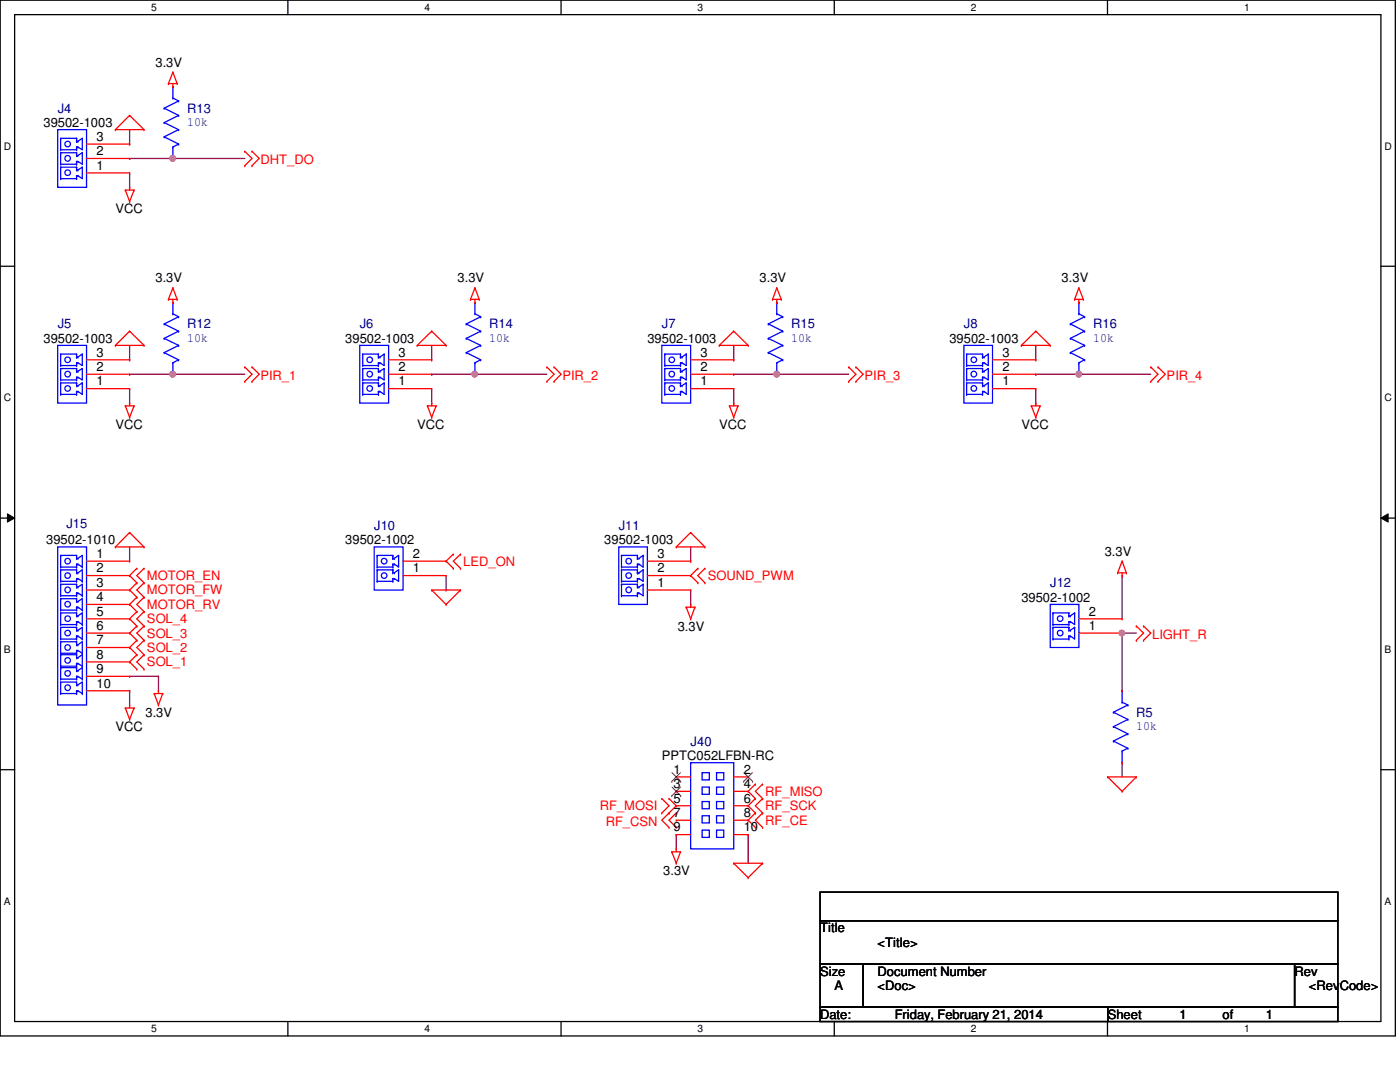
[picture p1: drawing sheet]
<svg xmlns="http://www.w3.org/2000/svg" width="279mm" height="216mm" viewBox="0 0 279 216" stroke-linecap="round" stroke-linejoin="round" font-family="sans-serif">
<path d="M0 0h278.5v206.7h-278.5zM2.9 2.9h272.7v200.9h-272.7z" fill="none" stroke="#000" stroke-width=".25"/>
<g fill="#fff">
<path d="M30.2 .3h1.1v2.3h-1.1z"/>
<path d="M30.2 204.1h1.1v2.3h-1.1z"/>
</g>
<path d="M57.4 0v2.9M57.4 203.8v2.9" fill="none" stroke="#000" stroke-width=".25"/>
<g fill="#fff">
<path d="M84.7 .3h1.1v2.3h-1.1z"/>
<path d="M84.7 204.1h1.1v2.3h-1.1z"/>
</g>
<path d="M112 0v2.9M112 203.8v2.9" fill="none" stroke="#000" stroke-width=".25"/>
<g fill="#fff">
<path d="M139.2 .3h1.1v2.3h-1.1z"/>
<path d="M139.2 204.1h1.1v2.3h-1.1z"/>
</g>
<path d="M166.5 0v2.9M166.5 203.8v2.9" fill="none" stroke="#000" stroke-width=".25"/>
<g fill="#fff">
<path d="M193.8 .3h1.1v2.3h-1.1z"/>
<path d="M193.8 204.1h1.1v2.3h-1.1z"/>
</g>
<path d="M221 0v2.9M221 203.8v2.9" fill="none" stroke="#000" stroke-width=".25"/>
<g fill="#fff">
<path d="M248.3 .3h1.1v2.3h-1.1z"/>
<path d="M248.3 204.1h1.1v2.3h-1.1z"/>
<path d="M.8 28h1.4v2.3h-1.4z"/>
<path d="M276.3 28h1.4v2.3h-1.4z"/>
<path d="M.8 78.2h1.4v2.3h-1.4z"/>
<path d="M276.3 78.2h1.4v2.3h-1.4z"/>
</g>
<path d="M0 53.1h2.9M275.6 53.1h2.9" fill="none" stroke="#000" stroke-width=".25"/>
<g fill="#fff">
<path d="M.8 128.5h1.3v2.2h-1.3z"/>
<path d="M276.3 128.5h1.3v2.2h-1.3z"/>
</g>
<path d="M0 103.4h2.9M275.6 103.4h2.9" fill="none" stroke="#000" stroke-width=".25"/>
<path d="M1.5 102.5l1.4 .9-1.4 .8zM275.6 103.4l1.4-.9v1.7z" fill="#000"/>
<path d="M1.5 102.5l1.4 .9-1.4 .8zM275.6 103.4l1.4-.9v1.7z" fill="none" stroke="#000" stroke-width=".2"/>
<g fill="#fff">
<path d="M.8 178.7h1.3v2.2h-1.3z"/>
<path d="M276.3 178.7h1.3v2.2h-1.3z"/>
</g>
<path d="M0 153.6h2.9M275.6 153.6h2.9" fill="none" stroke="#000" stroke-width=".25"/>
<g fill="none" stroke="#800040" stroke-width=".25">
<path d="M25.9 28.7h.1M25.9 31.6h.1M25.9 37.4h.1M25.9 25.9v2.8M25.9 34.5v2.9M25.9 31.6h8.6M25.9 71.8h.1M25.9 74.7h.1M25.9 68.9v2.9M25.9 77.6v2.8M25.9 74.7h23M34.5 74.7h.1"/>
<path d="M25.9 80.4h.1"/>
</g>
<circle cx="34.4" cy="74.6" r=".56" fill="#f0f"/>
<circle cx="34.4" cy="74.6" r=".56" fill="none" stroke="#f0f" stroke-width=".25"/>
<path d="M34.5 31.6h.1M34.5 31.6h14.4" fill="none" stroke="#800040" stroke-width=".25"/>
<circle cx="34.4" cy="31.6" r=".56" fill="#f0f"/>
<circle cx="34.4" cy="31.6" r=".56" fill="none" stroke="#f0f" stroke-width=".25"/>
<path d="M86.1 71.8h.1M86.1 74.7h.1M86.1 68.9v2.9M86.1 77.6v2.8M86.1 74.7h23M94.8 74.7h.1M86.1 80.4h.1" fill="none" stroke="#800040" stroke-width=".25"/>
<circle cx="94.7" cy="74.6" r=".56" fill="#f0f"/>
<circle cx="94.7" cy="74.6" r=".56" fill="none" stroke="#f0f" stroke-width=".25"/>
<path d="M146.4 71.8h.1M146.4 74.7h.1M146.4 68.9v2.9M146.4 77.6v2.8M146.4 74.7h23M155 74.7h.1M146.4 80.4h.1" fill="none" stroke="#800040" stroke-width=".25"/>
<circle cx="155" cy="74.6" r=".56" fill="#f0f"/>
<circle cx="155" cy="74.6" r=".56" fill="none" stroke="#f0f" stroke-width=".25"/>
<path d="M206.7 71.8h.1M206.7 74.7h.1M206.7 68.9v2.9M206.7 77.6v2.8M206.7 74.7h8.6M206.7 80.4h.1" fill="none" stroke="#800040" stroke-width=".25"/>
<circle cx="215.3" cy="74.6" r=".56" fill="#f0f"/>
<circle cx="215.3" cy="74.6" r=".56" fill="none" stroke="#f0f" stroke-width=".25"/>
<g fill="none" stroke="#800040" stroke-width=".25">
<path d="M215.3 74.7h.1M215.3 74.7h14.4M89 117.7h.1M89 114.9v2.8M137.8 112h.1M137.8 109.1v2.9M137.8 117.7v2.9M223.9 114.9h.1M223.9 114.9v8.6M137.8 120.6h.1M223.9 137.8h.1M223.9 126.3v11.5"/>
<path d="M135 166.5h.1M135 166.5v2.9M149.3 166.5h.1M149.3 166.5v5.8"/>
</g>
<circle cx="223.9" cy="126.3" r=".56" fill="#f0f"/>
<circle cx="223.9" cy="126.3" r=".56" fill="none" stroke="#f0f" stroke-width=".25"/>
<path d="M25.9 109.1h.1M25.9 109.1v2.9M25.9 137.8h.1M25.9 137.8v2.9M25.9 135h5.7M31.6 135h.1M31.6 135v2.8M223.9 126.3h.1M223.9 126.3h2.9M223.9 152.2h.1M223.9 152.2v2.8" fill="none" stroke="#800040" stroke-width=".25"/>
<g fill="none" stroke="#f00" stroke-width=".25">
<path d="M33.6 16.7h.1M33.6 16.7h1.7M34.5 17.3h.1M34.5 14.4h.1M34.5 16.7v.6M34.5 14.4l.8 2.3M34.5 14.4l-.9 2.3M35.3 16.7h.1M17.3 34.5h8.6M17.3 31.6h8.6M17.3 28.7h8.6M23 25.9h.1"/>
<path d="M23 25.9h5.7M25 37.9h.1M25 37.9h1.8M25 37.9l.9 2.3M25.9 23h.1M25.9 37.4h.1M25.9 34.5h.1M25.9 31.6h.1M25.9 28.7h.1M25.9 23l-2.9 2.9M25.9 23l2.8 2.9M25.9 37.4v.5"/>
<path d="M26.8 37.9h.1M26.8 37.9l-.9 2.3M28.7 25.9h.1M34.5 31.6h.1M48.9 30.2h.1M48.9 33.1h.1M48.9 30.2l1.4 1.4-1.4 1.5M50.3 30.2h.1M50.3 33.1h.1M50.3 30.2l1.4 1.4-1.4 1.5M25.9 40.2h.1M33.6 59.7h.1"/>
<path d="M33.6 59.7h1.7M34.5 57.4h.1M34.5 59.7v.6M34.5 57.4l.8 2.3M34.5 57.4l-.9 2.3M35.3 59.7h.1M93.9 59.7h.1M93.9 59.7h1.7M94.8 57.4h.1M94.8 59.7v.6M94.8 57.4l.8 2.3M94.8 57.4l-.9 2.3"/>
<path d="M95.6 59.7h.1M154.2 59.7h.1M154.2 59.7h1.7M155 57.4h.1M155 59.7v.6M155 57.4l.9 2.3M155 57.4l-.8 2.3M155.9 59.7h.1M214.5 59.7h.1M214.5 59.7h1.7M215.3 57.4h.1M215.3 59.7v.6"/>
<path d="M215.3 57.4l.9 2.3M215.3 57.4l-.8 2.3M216.2 59.7h.1M17.3 77.6h8.6M17.3 74.7h8.6M17.3 71.8h8.6M23 68.9h.1M23 68.9h5.7M25.9 66.1h.1M25.9 77.6h.1M25.9 74.7h.1M25.9 71.8h.1"/>
<path d="M25.9 66.1l-2.9 2.8M25.9 66.1l2.8 2.8M28.7 68.9h.1M34.5 60.3h.1M34.5 74.7h.1M48.9 73.2h.1M48.9 76.1h.1M48.9 73.2l1.4 1.5-1.4 1.4M50.3 73.2h.1M50.3 76.1h.1M50.3 73.2l1.4 1.5-1.4 1.4M77.6 77.6h8.5"/>
<path d="M77.6 74.7h8.5M77.6 71.8h8.5M83.3 68.9h.1M83.3 68.9h5.7M86.1 66.1h.1M86.1 77.6h.1M86.1 74.7h.1M86.1 71.8h.1M86.1 66.1l-2.8 2.8M86.1 66.1l2.9 2.8M89 68.9h.1M94.8 60.3h.1"/>
<path d="M94.8 74.7h.1M109.1 73.2h.1M109.1 76.1h.1M109.1 73.2l1.5 1.5-1.5 1.4M110.6 73.2h.1M110.6 76.1h.1M110.6 73.2l1.4 1.5-1.4 1.4M137.8 77.6h8.6M137.8 74.7h8.6M137.8 71.8h8.6M143.6 68.9h.1M143.6 68.9h5.7"/>
<path d="M146.4 66.1h.1M146.4 77.6h.1M146.4 74.7h.1M146.4 71.8h.1M146.4 66.1l-2.8 2.8M146.4 66.1l2.9 2.8M149.3 68.9h.1M155 60.3h.1M155 74.7h.1M169.4 73.2h.1M169.4 76.1h.1M169.4 73.2l1.4 1.5-1.4 1.4"/>
<path d="M170.8 73.2h.1M170.8 76.1h.1M170.8 73.2l1.5 1.5-1.5 1.4M198.1 77.6h8.6M198.1 74.7h8.6M198.1 71.8h8.6M203.8 68.9h.1M203.8 68.9h5.8M206.7 66.1h.1M206.7 77.6h.1M206.7 74.7h.1M206.7 71.8h.1"/>
<path d="M206.7 66.1l-2.9 2.8M206.7 66.1l2.9 2.8M209.6 68.9h.1M215.3 60.3h.1M215.3 74.7h.1M229.7 73.2h.1M229.7 76.1h.1M229.7 73.2l1.4 1.5-1.4 1.4M231.1 73.2h.1M231.1 76.1h.1M231.1 73.2l1.4 1.5-1.4 1.4M25 81h.1"/>
<path d="M25 81h1.8M25 81l.9 2.3M25.9 80.4h.1M25.9 83.3h.1M25.9 80.4v.6M26.8 81h.1M26.8 81l-.9 2.3M85.3 81h.1M85.3 81h1.7M85.3 81l.8 2.3M86.1 80.4h.1M86.1 83.3h.1"/>
<path d="M86.1 80.4v.6M87 81h.1M87 81l-.9 2.3M145.6 81h.1M145.6 81h1.7M145.6 81l.8 2.3M146.4 80.4h.1M146.4 83.3h.1M146.4 80.4v.6M147.3 81h.1M147.3 81l-.9 2.3M205.8 81h.1"/>
<path d="M205.8 81h1.8M205.8 81l.9 2.3M206.7 80.4h.1M206.7 83.3h.1M206.7 80.4v.6M207.6 81h.1M207.6 81l-.9 2.3M17.3 117.7h8.6M17.3 114.9h8.6M17.3 112h8.6M23 109.1h.1M23 109.1h5.7"/>
<path d="M25.9 106.3h.1M25.9 112h.1M25.9 114.9h.1M25.9 117.7h.1M25.9 106.3l-2.9 2.8M25.9 106.3l2.8 2.8M25.9 114.9l1.4 1.4M25.9 117.7l1.4 1.5M27.3 113.4h.1M27.3 116.3h.1M27.3 119.2h.1M27.3 113.4l-1.4 1.5"/>
<path d="M27.3 116.3l-1.4 1.4M27.3 119.2l-1.4 1.4M28.7 109.1h.1M28.7 116.3h.1M28.7 113.4h.1M28.7 119.2h.1M28.7 113.4l-1.4 1.5 1.4 1.4M28.7 116.3l-1.4 1.4 1.4 1.5M28.7 119.2l-1.4 1.4 1.4 1.4M80.4 114.9h8.6M80.4 112h8.6M86.1 117.7h.1"/>
<path d="M86.1 117.7h5.8M86.1 117.7l2.9 2.9M89 114.9h.1M89 112h.1M89 112l1.5 1.4M90.5 110.6h.1M90.5 113.4h.1M90.5 110.6l-1.5 1.4M91.9 117.7h.1M91.9 113.4h.1M91.9 110.6h.1M91.9 117.7l-2.9 2.9"/>
<path d="M91.9 110.6l-1.4 1.4 1.4 1.4M129.2 117.7h8.6M129.2 114.9h8.6M129.2 112h8.6M135 109.1h.1M135 109.1h5.7M137.8 106.3h.1M137.8 117.7h.1M137.8 114.9h.1M137.8 112h.1M137.8 106.3l-2.8 2.8M137.8 106.3l2.9 2.8"/>
<path d="M137.8 114.9l1.5 1.4M139.3 113.4h.1M139.3 116.3h.1M139.3 113.4l-1.5 1.5M140.7 109.1h.1M140.7 116.3h.1M140.7 113.4h.1M140.7 113.4l-1.4 1.5 1.4 1.4M223.1 114.3h.1M223.1 114.3h1.7M223.9 114.9h.1M223.9 112h.1"/>
<path d="M223.9 114.3v.6M223.9 112l.9 2.3M223.9 112l-.8 2.3M224.8 114.3h.1M17.3 126.3h8.6M17.3 123.5h8.6M17.3 120.6h8.6M17.3 129.2h8.6M17.3 132.1h8.6M17.3 135h8.6M17.3 137.8h8.6M25.9 120.6h.1"/>
<path d="M25.9 123.5h.1M25.9 126.3h.1M25.9 129.2h.1M25.9 132.1h.1M25.9 135h.1M25.9 137.8h.1M25.9 123.5l1.4 1.4M25.9 126.3l1.4 1.5M25.9 129.2l1.4 1.4M25.9 132.1l1.4 1.4M25.9 120.6l1.4 1.4M27.3 122h.1"/>
<path d="M27.3 124.9h.1M27.3 127.8h.1M27.3 130.6h.1M27.3 133.5h.1M27.3 122l-1.4 1.5M27.3 124.9l-1.4 1.4M27.3 127.8l-1.4 1.4M27.3 130.6l-1.4 1.5M28.7 124.9h.1M28.7 122h.1M28.7 127.8h.1M28.7 130.6h.1"/>
<path d="M28.7 133.5h.1M28.7 122l-1.4 1.5 1.4 1.4M28.7 124.9l-1.4 1.4 1.4 1.5M28.7 127.8l-1.4 1.4 1.4 1.4M28.7 130.6l-1.4 1.5 1.4 1.4M30.8 138.4h.1M30.8 138.4h1.7M30.8 138.4l.8 2.3M31.6 137.8h.1M31.6 137.8v.6M32.5 138.4h.1M32.5 138.4l-.9 2.3"/>
<path d="M89 120.6h.1M136.9 121.2h.1M136.9 121.2h1.8M136.9 121.2l.9 2.3M137.8 120.6h.1M137.8 123.5h.1M137.8 120.6v.6M138.7 121.2h.1M138.7 121.2l-.9 2.3M215.3 126.3h8.6M215.3 123.5h8.6M223.9 137.8h.1"/>
<path d="M223.9 126.3h.1M223.9 123.5h.1M226.8 124.9h.1M226.8 127.8h.1M226.8 124.9l1.4 1.4-1.4 1.5M228.2 124.9h.1M228.2 127.8h.1M228.2 124.9l1.5 1.4-1.5 1.5M25 141.3h.1M25 141.3h1.8M25 141.3l.9 2.3M25.9 140.7h.1"/>
<path d="M25.9 143.6h.1M25.9 140.7v.6M26.8 141.3h.1M26.8 141.3l-.9 2.3M31.6 140.7h.1M132.1 159.3h.1M132.1 159.3l1.4 1.5-1.4 1.4M133.5 159.3h.1M133.5 159.3l1.5 1.5M135 155h.1M135 157.9h.1M135 155h2.8"/>
<path d="M135 157.9h2.8M146.4 155h2.9M146.4 157.9h2.9M149.3 155h.1M149.3 157.9h.1M149.3 157.9l1.4 1.4M150.7 156.5h.1M150.7 159.3h.1M150.7 156.5l-1.4 1.4M150.7 159.3l-1.4 1.5M152.2 159.3h.1M152.2 156.5h.1"/>
<path d="M152.2 156.5l-1.5 1.4 1.5 1.4M152.2 159.3l-1.5 1.5 1.5 1.4M221.1 155h.1M221.1 155h5.7M221.1 155l2.8 2.9M223.9 157.9h.1M223.9 152.2h.1M226.8 155h.1M226.8 155l-2.9 2.9M132.1 162.2h.1M133.5 162.2h.1M133.5 165.1h.1"/>
<path d="M134.1 170h.1M134.1 170h1.7M134.1 170l.9 2.3M135 169.4h.1M135 172.3h.1M135 162.2h.1M135 165.1h.1M135 160.8h.1M135 163.7h.1M135 166.5h.1M135 169.4v.6M135 160.8l-2.9 2.9 1.4 1.4"/>
<path d="M135 162.2l-1.5 1.5 1.5 1.4M135 160.8h2.8M135 163.7h2.8M135 166.5h2.8M135.8 170h.1M135.8 170l-.8 2.3M146.4 172.3h.1M146.4 172.3h5.8M146.4 172.3l2.9 2.8M146.4 160.8h2.9M146.4 163.7h2.9M146.4 166.5h2.9"/>
<path d="M149.3 175.1h.1M149.3 160.8h.1M149.3 163.7h.1M149.3 166.5h.1M149.3 160.8l1.4 1.4M149.3 163.7l1.4 1.4M150.7 162.2h.1M150.7 165.1h.1M150.7 162.2l-1.4 1.5M152.2 172.3h.1M152.2 162.2h.1M152.2 165.1h.1"/>
<path d="M152.2 172.3l-2.9 2.8M152.2 162.2l-1.5 1.5 1.5 1.4"/>
</g>
<path d="M163.7 178h103.3v5.7h-103.3zM163.7 183.7h103.3v8.7h-103.3zM163.7 192.4h8.6v8.6h-8.6zM172.3 192.4h86.1v8.6h-86.1zM258.4 192.4h8.6v8.6h-8.6zM163.7 201h57.4v2.8h-57.4zM221.1 201h45.9v2.8h-45.9z" fill="none" stroke="#000" stroke-width=".25"/>
<g fill="none" stroke="#00f" stroke-width=".25">
<path d="M34.5 19.6h.1M34.5 17.3h.1M34.5 19.6l1.1 .6M34.5 17.3v2.3M11.5 25.9h5.8v11.5h-5.8zM12.1 35.6h.1M12.1 33.4h.1M12.1 32.8h.1M12.1 30.5h.1M12.1 29.9h.1M12.1 27.6h.1M12.1 27.6v2.3"/>
<path d="M12.1 30.5v2.3M12.1 33.4v2.2M12.1 35.6h3.2M12.1 33.4h3.2M12.1 30.5h3.2M12.1 32.8h3.2M12.1 27.6h3.2M12.1 29.9h3.2M15.3 33.4h.1M15.3 35.1h.1M15.3 35.6h.1M15.3 33.9h.1"/>
<path d="M15.3 30.5h.1M15.3 31h.1M15.3 32.2h.1M15.3 27.6h.1M15.3 28.2h.1M15.3 29.3h.1M15.3 29.9h.1M15.3 32.8h.1M15.3 27.6v.6M15.3 29.3v.6M15.3 30.5v.5M15.3 32.2v.6"/>
<path d="M15.3 33.4v.5M15.3 35.1v.5M15.3 35.1h.2M15.3 33.9h.2M15.3 31h.2M15.3 32.2h.2M15.3 28.2h.2M15.3 29.3h.2M15.5 33.9h.1M15.5 35.1h.1M15.5 31h.1M15.5 32.2h.1"/>
<path d="M15.5 28.2h.1M15.5 29.3h.1M16.4 33.4h.1M16.4 30.5h.1M16.4 27.6h.1M16.4 27.6v2.3l-.9-.6M16.4 30.5v2.3l-.9-.6M16.4 33.4v2.2l-.9-.5M16.4 33.4l-.9 .5M16.4 30.5l-.9 .5M16.4 27.6l-.9 .6M32.8 27.3h.1"/>
<path d="M32.8 21.6h.1M32.8 24.5h.1M32.8 27.3l2.8 1.4M32.8 21.6l2.8 1.4M32.8 24.5l2.8 1.4M34.5 29.3h.1M34.5 29.3v2.3M35.6 25.9h.1M35.6 28.7h.1M35.6 20.2h.1M35.6 23h.1M35.6 25.9l-2.8 1.4"/>
<path d="M35.6 28.7l-1.1 .6M35.6 20.2l-2.8 1.4M35.6 23l-2.8 1.5M11.5 68.9h5.8v11.5h-5.8zM12.1 78.7h.1M12.1 76.4h.1M12.1 75.8h.1M12.1 73.5h.1M12.1 72.9h.1M12.1 70.7h.1M12.1 78.7h3.2M12.1 70.7v2.2"/>
<path d="M12.1 73.5v2.3M12.1 76.4v2.3M12.1 76.4h3.2M12.1 73.5h3.2M12.1 75.8h3.2M12.1 70.7h3.2M12.1 72.9h3.2M15.3 76.4h.1M15.3 78.1h.1M15.3 78.7h.1M15.3 77h.1M15.3 73.5h.1"/>
<path d="M15.3 74.1h.1M15.3 75.3h.1M15.3 70.7h.1M15.3 71.2h.1M15.3 72.4h.1M15.3 72.9h.1M15.3 75.8h.1M15.3 78.1h.2M15.3 70.7v.5M15.3 72.4v.5M15.3 73.5v.6M15.3 75.3v.5"/>
<path d="M15.3 76.4v.6M15.3 78.1v.6M15.3 77h.2M15.3 74.1h.2M15.3 75.3h.2M15.3 71.2h.2M15.3 72.4h.2M15.5 77h.1M15.5 78.1h.1M15.5 74.1h.1M15.5 75.3h.1M15.5 71.2h.1"/>
<path d="M15.5 72.4h.1M16.4 76.4h.1M16.4 73.5h.1M16.4 70.7h.1M16.4 76.4l-.9 .6M16.4 70.7v2.2l-.9-.5M16.4 73.5v2.3l-.9-.5M16.4 76.4v2.3l-.9-.6M16.4 73.5l-.9 .6M16.4 70.7l-.9 .5M32.8 70.4h.1M32.8 64.6h.1"/>
<path d="M32.8 67.5h.1M32.8 70.4l2.8 1.4M32.8 64.6l2.8 1.5M32.8 67.5l2.8 1.4M34.5 62.6h.1M34.5 72.4h.1M34.5 60.3h.1M34.5 60.3v2.3M34.5 72.4v2.3M34.5 62.6l1.1 .6M35.6 68.9h.1M35.6 71.8h.1"/>
<path d="M35.6 63.2h.1M35.6 66.1h.1M35.6 68.9l-2.8 1.5M35.6 71.8l-1.1 .6M35.6 63.2l-2.8 1.4M35.6 66.1l-2.8 1.4M71.8 68.9h5.8v11.5h-5.8zM72.4 78.7h.1M72.4 76.4h.1M72.4 75.8h.1M72.4 73.5h.1M72.4 72.9h.1"/>
<path d="M72.4 70.7h.1M72.4 78.7h3.1M72.4 76.4h3.1M72.4 73.5h3.1M72.4 75.8h3.1M72.4 70.7h3.1M72.4 72.9h3.1M72.4 70.7v2.2M72.4 73.5v2.3M72.4 76.4v2.3M75.5 76.4h.1M75.5 78.1h.1"/>
<path d="M75.5 78.7h.1M75.5 77h.1M75.5 73.5h.1M75.5 74.1h.1M75.5 75.3h.1M75.5 70.7h.1M75.5 71.2h.1M75.5 72.4h.1M75.5 72.9h.1M75.5 75.8h.1M75.5 78.1h.3M75.5 77h.3"/>
<path d="M75.5 74.1h.3M75.5 75.3h.3M75.5 71.2h.3M75.5 72.4h.3M75.5 70.7v.5M75.5 72.4v.5M75.5 73.5v.6M75.5 75.3v.5M75.5 76.4v.6M75.5 78.1v.6M75.8 77h.1M75.8 78.1h.1"/>
<path d="M75.8 74.1h.1M75.8 75.3h.1M75.8 71.2h.1M75.8 72.4h.1M76.7 76.4h.1M76.7 73.5h.1M76.7 70.7h.1M76.7 76.4l-.9 .6M76.7 70.7v2.2l-.9-.5M76.7 73.5v2.3l-.9-.5M76.7 76.4v2.3l-.9-.6M76.7 73.5l-.9 .6"/>
<path d="M76.7 70.7l-.9 .5M93 70.4h.1M93 64.6h.1M93 67.5h.1M93 70.4l2.9 1.4M93 64.6l2.9 1.5M93 67.5l2.9 1.4M94.8 62.6h.1M94.8 72.4h.1M94.8 60.3h.1M94.8 62.6l1.1 .6M94.8 60.3v2.3"/>
<path d="M94.8 72.4v2.3M95.9 68.9h.1M95.9 71.8h.1M95.9 63.2h.1M95.9 66.1h.1M95.9 68.9l-2.9 1.5M95.9 71.8l-1.1 .6M95.9 63.2l-2.9 1.4M95.9 66.1l-2.9 1.4M132.1 68.9h5.7v11.5h-5.7zM132.7 78.7h.1M132.7 76.4h.1"/>
<path d="M132.7 75.8h.1M132.7 73.5h.1M132.7 72.9h.1M132.7 70.7h.1M132.7 78.7h3.1M132.7 76.4h3.1M132.7 73.5h3.1M132.7 75.8h3.1M132.7 70.7h3.1M132.7 72.9h3.1M132.7 70.7v2.2M132.7 73.5v2.3"/>
<path d="M132.7 76.4v2.3M135.8 76.4h.1M135.8 78.1h.1M135.8 78.7h.1M135.8 77h.1M135.8 73.5h.1M135.8 74.1h.1M135.8 75.3h.1M135.8 70.7h.1M135.8 71.2h.1M135.8 72.4h.1M135.8 72.9h.1"/>
<path d="M135.8 75.8h.1M135.8 78.1h.3M135.8 77h.3M135.8 74.1h.3M135.8 75.3h.3M135.8 71.2h.3M135.8 72.4h.3M135.8 70.7v.5M135.8 72.4v.5M135.8 73.5v.6M135.8 75.3v.5M135.8 76.4v.6"/>
<path d="M135.8 78.1v.6M136.1 77h.1M136.1 78.1h.1M136.1 74.1h.1M136.1 75.3h.1M136.1 71.2h.1M136.1 72.4h.1M136.9 76.4h.1M136.9 73.5h.1M136.9 70.7h.1M136.9 76.4l-.8 .6M136.9 70.7v2.2l-.8-.5"/>
<path d="M136.9 73.5v2.3l-.8-.5M136.9 76.4v2.3l-.8-.6M136.9 73.5l-.8 .6M136.9 70.7l-.8 .5M153.3 70.4h.1M153.3 64.6h.1M153.3 67.5h.1M153.3 70.4l2.9 1.4M153.3 64.6l2.9 1.5M153.3 67.5l2.9 1.4M155 62.6h.1M155 72.4h.1"/>
<path d="M155 60.3h.1M155 62.6l1.2 .6M155 60.3v2.3M155 72.4v2.3M156.2 68.9h.1M156.2 71.8h.1M156.2 63.2h.1M156.2 66.1h.1M156.2 68.9l-2.9 1.5M156.2 71.8l-1.2 .6M156.2 63.2l-2.9 1.4M156.2 66.1l-2.9 1.4"/>
<path d="M192.4 68.9h5.7v11.5h-5.7zM192.9 78.7h.1M192.9 76.4h.1M192.9 75.8h.1M192.9 73.5h.1M192.9 72.9h.1M192.9 70.7h.1M192.9 78.7h3.2M192.9 76.4h3.2M192.9 73.5h3.2M192.9 75.8h3.2M192.9 70.7h3.2"/>
<path d="M192.9 72.9h3.2M192.9 70.7v2.2M192.9 73.5v2.3M192.9 76.4v2.3M196.1 76.4h.1M196.1 78.1h.1M196.1 78.7h.1M196.1 77h.1M196.1 73.5h.1M196.1 74.1h.1M196.1 75.3h.1M196.1 70.7h.1"/>
<path d="M196.1 71.2h.1M196.1 72.4h.1M196.1 72.9h.1M196.1 75.8h.1M196.1 78.1h.3M196.1 77h.3M196.1 74.1h.3M196.1 75.3h.3M196.1 71.2h.3M196.1 72.4h.3M196.1 70.7v.5M196.1 72.4v.5"/>
<path d="M196.1 73.5v.6M196.1 75.3v.5M196.1 76.4v.6M196.1 78.1v.6M196.4 77h.1M196.4 78.1h.1M196.4 74.1h.1M196.4 75.3h.1M196.4 71.2h.1M196.4 72.4h.1M197.2 76.4h.1M197.2 73.5h.1"/>
<path d="M197.2 70.7h.1M197.2 76.4l-.8 .6M197.2 70.7v2.2l-.8-.5M197.2 73.5v2.3l-.8-.5M197.2 76.4v2.3l-.8-.6M197.2 73.5l-.8 .6M197.2 70.7l-.8 .5M213.6 70.4h.1M213.6 64.6h.1M213.6 67.5h.1M213.6 70.4l2.9 1.4M213.6 64.6l2.9 1.5"/>
<path d="M213.6 67.5l2.9 1.4M215.3 62.6h.1M215.3 72.4h.1M215.3 60.3h.1M215.3 62.6l1.2 .6M215.3 60.3v2.3M215.3 72.4v2.3M216.5 68.9h.1M216.5 71.8h.1M216.5 63.2h.1M216.5 66.1h.1M216.5 68.9l-2.9 1.5"/>
<path d="M216.5 71.8l-1.2 .6M216.5 63.2l-2.9 1.4M216.5 66.1l-2.9 1.4M11.5 109.1h5.8v31.6h-5.8zM12.1 110.8h.1M12.1 113.2h.1M12.1 113.7h.1M12.1 116h.1M12.1 116.6h.1M12.1 118.9h.1M12.1 119.5h.1M12.1 110.8v2.4"/>
<path d="M12.1 113.7v2.3M12.1 116.6v2.3M12.1 119.5v2.3M12.1 116h3.2M12.1 113.7h3.2M12.1 110.8h3.2M12.1 113.2h3.2M12.1 118.9h3.2M12.1 116.6h3.2M12.1 119.5h3.2M15.3 113.2h.1M15.3 111.4h.1"/>
<path d="M15.3 110.8h.1M15.3 112.6h.1M15.3 116h.1M15.3 115.4h.1M15.3 114.3h.1M15.3 118.9h.1M15.3 118.3h.1M15.3 117.1h.1M15.3 119.5h.1M15.3 116.6h.1M15.3 113.7h.1M15.3 110.8v.6"/>
<path d="M15.3 112.6v.6M15.3 113.7v.6M15.3 115.4v.6M15.3 116.6v.5M15.3 118.3v.6M15.3 119.5v.5M15.3 115.4h.2M15.3 114.3h.2M15.3 111.4h.2M15.3 112.6h.2M15.3 118.3h.2M15.3 117.1h.2"/>
<path d="M15.5 112.6h.1M15.5 111.4h.1M15.5 115.4h.1M15.5 114.3h.1M15.5 118.3h.1M15.5 117.1h.1M15.5 111.4l.9-.6v2.4M15.5 114.3l.9-.6v2.3M15.5 117.1l.9-.5v2.3M15.5 112.6l.9 .6M15.5 115.4l.9 .6M15.5 118.3l.9 .6"/>
<path d="M16.4 113.2h.1M16.4 116h.1M16.4 118.9h.1M74.7 109.1h5.7v8.6h-5.7zM75.3 116h.1M75.3 113.7h.1M75.3 113.2h.1M75.3 110.8h.1M75.3 116h3.1M75.3 110.8v2.4M75.3 113.7v2.3M75.3 113.7h3.1"/>
<path d="M75.3 110.8h3.1M75.3 113.2h3.1M78.4 113.7h.1M78.4 115.4h.1M78.4 116h.1M78.4 114.3h.1M78.4 110.8h.1M78.4 111.4h.1M78.4 112.6h.1M78.4 113.2h.1M78.4 115.4h.3M78.4 110.8v.6"/>
<path d="M78.4 112.6v.6M78.4 113.7v.6M78.4 115.4v.6M78.4 114.3h.3M78.4 111.4h.3M78.4 112.6h.3M78.7 114.3h.1M78.7 115.4h.1M78.7 111.4h.1M78.7 112.6h.1M79.5 113.7h.1M79.5 110.8h.1"/>
<path d="M79.5 113.7l-.8 .6M79.5 110.8v2.4l-.8-.6M79.5 113.7v2.3l-.8-.6M79.5 110.8l-.8 .6M123.5 109.1h5.7v11.5h-5.7zM124 118.9h.1M124 116.6h.1M124 116h.1M124 113.7h.1M124 113.2h.1M124 110.8h.1M124 116h3.2"/>
<path d="M124 113.7h3.2M124 110.8h3.2M124 113.2h3.2M124 118.9h3.2M124 110.8v2.4M124 113.7v2.3M124 116.6v2.3M124 116.6h3.2M127.2 116.6h.1M127.2 118.3h.1M127.2 118.9h.1M127.2 117.1h.1"/>
<path d="M127.2 113.7h.1M127.2 114.3h.1M127.2 115.4h.1M127.2 110.8h.1M127.2 111.4h.1M127.2 112.6h.1M127.2 113.2h.1M127.2 116h.1M127.2 115.4h.3M127.2 114.3h.3M127.2 111.4h.3M127.2 112.6h.3"/>
<path d="M127.2 118.3h.3M127.2 110.8v.6M127.2 112.6v.6M127.2 113.7v.6M127.2 115.4v.6M127.2 116.6v.5M127.2 118.3v.6M127.2 117.1h.3M127.5 117.1h.1M127.5 118.3h.1M127.5 114.3h.1M127.5 115.4h.1"/>
<path d="M127.5 111.4h.1M127.5 112.6h.1M128.4 116.6h.1M128.4 113.7h.1M128.4 110.8h.1M128.4 116.6l-.9 .5M128.4 110.8v2.4l-.9-.6M128.4 113.7v2.3l-.9-.6M128.4 116.6v2.3l-.9-.6M128.4 113.7l-.9 .6M128.4 110.8l-.9 .6M12.1 121.8h.1"/>
<path d="M12.1 122.3h.1M12.1 124.6h.1M12.1 125.2h.1M12.1 127.5h.1M12.1 128.1h.1M12.1 130.3h.1M12.1 130.6h.1M12.1 132.9h.1M12.1 133.2h.1M12.1 135.5h.1M12.1 136.1h.1M12.1 138.4h.1"/>
<path d="M12.1 122.3v2.3M12.1 125.2v2.3M12.1 128.1v2.2M12.1 130.6v2.3M12.1 133.2v2.3M12.1 136.1v2.3M12.1 127.5h3.2M12.1 125.2h3.2M12.1 122.3h3.2M12.1 124.6h3.2M12.1 121.8h3.2M12.1 130.3h3.2"/>
<path d="M12.1 128.1h3.2M12.1 132.9h3.2M12.1 130.6h3.2M12.1 135.5h3.2M12.1 133.2h3.2M12.1 136.1h3.2M12.1 138.4h3.2M15.3 121.8h.1M15.3 121.2h.1M15.3 120h.1M15.3 124.6h.1M15.3 124h.1"/>
<path d="M15.3 122.9h.1M15.3 127.5h.1M15.3 126.9h.1M15.3 125.8h.1M15.3 130.3h.1M15.3 129.8h.1M15.3 128.7h.1M15.3 132.9h.1M15.3 132.4h.1M15.3 131.2h.1M15.3 130.6h.1M15.3 128.1h.1"/>
<path d="M15.3 125.2h.1M15.3 122.3h.1M15.3 135.5h.1M15.3 133.2h.1M15.3 135h.1M15.3 133.8h.1M15.3 137.8h.1M15.3 136.7h.1M15.3 138.4h.1M15.3 136.1h.1M15.3 121.2v.6M15.3 122.3v.6"/>
<path d="M15.3 124v.6M15.3 125.2v.6M15.3 126.9v.6M15.3 128.1v.6M15.3 129.8v.5M15.3 130.6v.6M15.3 132.4v.5M15.3 133.2v.6M15.3 135v.5M15.3 136.1v.6M15.3 137.8v.6M15.3 126.9h.2"/>
<path d="M15.3 125.8h.2M15.3 122.9h.2M15.3 124h.2M15.3 121.2h.2M15.3 120h.2M15.3 129.8h.2M15.3 128.7h.2M15.3 132.4h.2M15.3 131.2h.2M15.3 133.8h.2M15.3 135h.2M15.3 136.7h.2"/>
<path d="M15.3 137.8h.2M15.5 121.2h.1M15.5 120h.1M15.5 124h.1M15.5 122.9h.1M15.5 126.9h.1M15.5 125.8h.1M15.5 129.8h.1M15.5 128.7h.1M15.5 132.4h.1M15.5 131.2h.1M15.5 135h.1"/>
<path d="M15.5 133.8h.1M15.5 136.7h.1M15.5 137.8h.1M15.5 120l.9-.5v2.3M15.5 122.9l.9-.6v2.3M15.5 125.8l.9-.6v2.3M15.5 128.7l.9-.6v2.2M15.5 131.2l.9-.6v2.3M15.5 133.8l.9-.6v2.3M15.5 136.7l.9-.6v2.3M15.5 121.2l.9 .6M15.5 124l.9 .6"/>
<path d="M15.5 126.9l.9 .6M15.5 129.8l.9 .5M15.5 132.4l.9 .5M15.5 135l.9 .5M15.5 137.8l.9 .6M16.4 121.8h.1M16.4 124.6h.1M16.4 127.5h.1M16.4 130.3h.1M16.4 132.9h.1M16.4 135.5h.1M16.4 138.4h.1"/>
<path d="M209.6 120.6h5.7v8.6h-5.7zM210.1 127.5h.1M210.1 125.2h.1M210.1 124.6h.1M210.1 122.3h.1M210.1 127.5h3.2M210.1 122.3v2.3M210.1 125.2v2.3M210.1 125.2h3.2M210.1 122.3h3.2M210.1 124.6h3.2M213.3 125.2h.1"/>
<path d="M213.3 126.9h.1M213.3 127.5h.1M213.3 125.8h.1M213.3 122.3h.1M213.3 122.9h.1M213.3 124h.1M213.3 124.6h.1M213.3 126.9h.3M213.3 122.3v.6M213.3 124v.6M213.3 125.2v.6M213.3 126.9v.6"/>
<path d="M213.3 125.8h.3M213.3 122.9h.3M213.3 124h.3M213.6 125.8h.1M213.6 126.9h.1M213.6 122.9h.1M213.6 124h.1M214.5 125.2h.1M214.5 122.3h.1M214.5 125.2l-.9 .6M214.5 122.3v2.3l-.9-.6M214.5 125.2v2.3l-.9-.6"/>
<path d="M214.5 122.3l-.9 .6M223.9 137.8h.1M223.9 137.8v2.3M137.8 152.2h8.6v17.2h-8.6zM140.1 157.1h1.5v1.4h-1.5zM140.1 154.2h1.5v1.4h-1.5zM140.1 159.9h1.5v1.5h-1.5zM143 157.1h1.4v1.4h-1.4zM143 159.9h1.4v1.5h-1.4zM143 154.2h1.4v1.4h-1.4zM222.2 147.9h.1M222.2 142.1h.1"/>
<path d="M222.2 145h.1M222.2 147.9l2.9 1.4M222.2 142.1l2.9 1.5M222.2 145l2.9 1.4M223.9 140.1h.1M223.9 149.9h.1M223.9 140.1l1.2 .6M223.9 149.9v2.3M225.1 146.4h.1M225.1 149.3h.1M225.1 140.7h.1M225.1 143.6h.1"/>
<path d="M225.1 146.4l-2.9 1.5M225.1 149.3l-1.2 .6M225.1 140.7l-2.9 1.4M225.1 143.6l-2.9 1.4M140.1 165.7h1.5v1.4h-1.5zM140.1 162.8h1.5v1.4h-1.5zM143 162.8h1.4v1.4h-1.4zM143 165.7h1.4v1.4h-1.4z"/>
<circle cx="13.5" cy="31.6" r=".56"/>
<circle cx="13.5" cy="28.7" r=".56"/>
<circle cx="13.5" cy="34.5" r=".56"/>
<circle cx="13.5" cy="74.6" r=".56"/>
<circle cx="13.5" cy="71.8" r=".56"/>
<circle cx="13.5" cy="77.5" r=".56"/>
<circle cx="73.8" cy="74.6" r=".56"/>
<circle cx="73.8" cy="77.5" r=".56"/>
<circle cx="73.8" cy="71.8" r=".56"/>
<circle cx="134.1" cy="74.6" r=".56"/>
<circle cx="134.1" cy="77.5" r=".56"/>
<circle cx="134.1" cy="71.8" r=".56"/>
<circle cx="194.3" cy="74.6" r=".56"/>
<circle cx="194.3" cy="71.8" r=".56"/>
<circle cx="194.3" cy="77.5" r=".56"/>
<circle cx="13.5" cy="117.7" r=".56"/>
<circle cx="13.5" cy="112" r=".56"/>
<circle cx="13.5" cy="114.8" r=".56"/>
<circle cx="76.7" cy="114.8" r=".56"/>
<circle cx="76.7" cy="112" r=".56"/>
<circle cx="125.5" cy="117.7" r=".56"/>
<circle cx="125.5" cy="114.8" r=".56"/>
<circle cx="125.5" cy="112" r=".56"/>
<circle cx="13.5" cy="137.2" r=".56"/>
<circle cx="13.5" cy="131.8" r=".56"/>
<circle cx="13.5" cy="126.3" r=".56"/>
<circle cx="13.5" cy="134.4" r=".56"/>
<circle cx="13.5" cy="123.4" r=".56"/>
<circle cx="13.5" cy="120.6" r=".56"/>
<circle cx="13.5" cy="129.2" r=".56"/>
<circle cx="211.6" cy="126.3" r=".56"/>
<circle cx="211.6" cy="123.4" r=".56"/>
</g>
<path d="M134.1 155.9h.1M134.1 158.8h.1M134.1 154.2l1.7 1.7M134.1 157.1l1.7 1.7M135.8 154.2l-1.7 1.7M135.8 157.1l-1.7 1.7M135.8 155.9h.1M135.8 158.8h.1M148.4 155.9h.1M148.5 154.2l1.7 1.7M150.2 154.2l-1.8 1.7M150.2 155.9h.1" fill="none" stroke="#804000" stroke-width=".2"/>
<circle cx="34.4" cy="74.6" r=".56" fill="#f0f"/>
<circle cx="34.4" cy="74.6" r=".56" fill="none" stroke="#f0f" stroke-width=".25"/>
<circle cx="34.4" cy="31.6" r=".56" fill="#f0f"/>
<circle cx="34.4" cy="31.6" r=".56" fill="none" stroke="#f0f" stroke-width=".25"/>
<circle cx="94.7" cy="74.6" r=".56" fill="#f0f"/>
<circle cx="94.7" cy="74.6" r=".56" fill="none" stroke="#f0f" stroke-width=".25"/>
<circle cx="155" cy="74.6" r=".56" fill="#f0f"/>
<circle cx="155" cy="74.6" r=".56" fill="none" stroke="#f0f" stroke-width=".25"/>
<circle cx="215.3" cy="74.6" r=".56" fill="#f0f"/>
<circle cx="215.3" cy="74.6" r=".56" fill="none" stroke="#f0f" stroke-width=".25"/>
<circle cx="223.9" cy="126.3" r=".56" fill="#f0f"/>
<circle cx="223.9" cy="126.3" r=".56" fill="none" stroke="#f0f" stroke-width=".25"/>
<g font-size="2.6">
<text x="31" y="13.3">3.3V</text>
<text x="8.7" y="25.4">39502-1003</text>
<text x="19.3" y="28.1">3</text>
<text x="19.3" y="33.9">1</text>
<text x="19.3" y="31">2</text>
<text x="23" y="42.5">VCC</text>
<text x="31" y="56.3">3.3V</text>
<text x="91.3" y="56.3">3.3V</text>
<text x="151.6" y="56.3">3.3V</text>
<text x="211.9" y="56.3">3.3V</text>
<text x="8.7" y="68.4">39502-1003</text>
<text x="19.3" y="71.2">3</text>
<text x="68.9" y="68.4">39502-1003</text>
<text x="79.5" y="71.2">3</text>
<text x="129.2" y="68.4">39502-1003</text>
<text x="139.8" y="71.2">3</text>
<text x="189.5" y="68.4">39502-1003</text>
<text x="200.1" y="71.2">3</text>
<text x="19.3" y="76.9">1</text>
<text x="19.3" y="74">2</text>
<text x="79.5" y="76.9">1</text>
<text x="79.5" y="74">2</text>
<text x="139.8" y="76.9">1</text>
<text x="139.8" y="74">2</text>
<text x="200.1" y="76.9">1</text>
<text x="200.1" y="74">2</text>
<text x="23" y="85.6">VCC</text>
<text x="83.3" y="85.6">VCC</text>
<text x="143.6" y="85.6">VCC</text>
<text x="203.8" y="85.6">VCC</text>
<text x="9.2" y="108.6">39502-1010</text>
<text x="19.3" y="111.3">1</text>
<text x="68.9" y="108.6">39502-1002</text>
<text x="82.4" y="111.3">2</text>
<text x="120.6" y="108.6">39502-1003</text>
<text x="131.2" y="111.3">3</text>
<text x="220.5" y="110.9">3.3V</text>
<text x="19.3" y="114.2">2</text>
<text x="19.3" y="117.1">3</text>
<text x="19.3" y="120">4</text>
<text x="82.4" y="114.2">1</text>
<text x="131.2" y="117.1">1</text>
<text x="131.2" y="114.2">2</text>
<text x="19.3" y="122.9">5</text>
<text x="19.3" y="125.7">6</text>
<text x="135.3" y="125.8">3.3V</text>
<text x="203.8" y="120.1">39502-1002</text>
<text x="217.3" y="125.7">1</text>
<text x="217.3" y="122.9">2</text>
<text x="19.3" y="128.6">7</text>
<text x="19.3" y="131.4">8</text>
<text x="19.3" y="134.3">9</text>
<text x="19.3" y="137.2">10</text>
<text x="29" y="143">3.3V</text>
<text x="23" y="145.9">VCC</text>
<text x="132.1" y="151.6">PPTC052LFBN-RC</text>
<text x="134.4" y="154.4">1</text>
<text x="148.4" y="154.4">2</text>
<text x="134.4" y="157.3">3</text>
<text x="134.4" y="160.1">5</text>
<text x="148.4" y="157.3">4</text>
<text x="148.4" y="160.1">6</text>
<text x="134.4" y="163">7</text>
<text x="134.4" y="165.9">9</text>
<text x="148.4" y="163">8</text>
<text x="148.4" y="165.9">10</text>
<text x="132.4" y="174.6">3.3V</text>
<text x="163.7" y="186.1">Title</text>
<text x="175.1" y="188.9">&lt;Title&gt;</text>
<text x="163.7" y="194.7">Size</text>
<text x="166.5" y="197.6">A</text>
<text x="175.1" y="194.7">Document Number</text>
<text x="175.1" y="197.6">&lt;Doc&gt;</text>
<text x="258.4" y="194.7">Rev</text>
<text x="261.2" y="197.6">&lt;RevCode&gt;</text>
<text x="163.7" y="203.3">Date:</text>
<text x="178.6" y="203.3">Friday, February 21, 2014</text>
<text x="221.1" y="203.3">Sheet</text>
<text x="235.4" y="203.3">1</text>
<text x="244" y="203.3">of</text>
<text x="252.6" y="203.3">1</text>
</g>
<g font-size="2.6" fill="#000080">
<text x="11.5" y="22.5">J4</text>
<text x="37.4" y="22.5">R13</text>
<text x="37.4" y="25.1">10k</text>
<text x="11.5" y="65.5">J5</text>
<text x="37.4" y="65.5">R12</text>
<text x="71.8" y="65.5">J6</text>
<text x="97.6" y="65.5">R14</text>
<text x="132.1" y="65.5">J7</text>
<text x="157.9" y="65.5">R15</text>
<text x="192.4" y="65.5">J8</text>
<text x="218.2" y="65.5">R16</text>
<text x="37.4" y="68.2">10k</text>
<text x="97.6" y="68.2">10k</text>
<text x="157.9" y="68.2">10k</text>
<text x="218.2" y="68.2">10k</text>
<text x="13.3" y="105.4">J15</text>
<text x="74.7" y="105.7">J10</text>
<text x="123.5" y="105.7">J11</text>
<text x="209.6" y="117.2">J12</text>
<text x="226.8" y="143">R5</text>
<text x="137.8" y="148.8">J40</text>
<text x="226.8" y="145.6">10k</text>
</g>
<g font-size="2.6" fill="#f00">
<text x="52" y="32.8">DHT_DO</text>
<text x="52" y="75.9">PIR_1</text>
<text x="112.3" y="75.9">PIR_2</text>
<text x="172.6" y="75.9">PIR_3</text>
<text x="232.8" y="75.9">PIR_4</text>
<text x="92.5" y="112.9">LED_ON</text>
<text x="29.3" y="115.7">MOTOR_EN</text>
<text x="29.3" y="118.6">MOTOR_FW</text>
<text x="141.3" y="115.7">SOUND_PWM</text>
<text x="29.3" y="124.4">SOL_4</text>
<text x="29.3" y="121.5">MOTOR_RV</text>
<text x="29.3" y="127.3">SOL_3</text>
<text x="29.3" y="130.1">SOL_2</text>
<text x="230" y="127.5">LIGHT_R</text>
<text x="29.3" y="133">SOL_1</text>
<text x="119.7" y="161.7">RF_MOSI</text>
<text x="152.7" y="158.8">RF_MISO</text>
<text x="152.7" y="161.7">RF_SCK</text>
<text x="120.9" y="164.8">RF_CSN</text>
<text x="152.7" y="164.5">RF_CE</text>
</g>
<g font-size="2">
<text x="30.2" y="2.2">5</text>
<text x="84.7" y="2.2">4</text>
<text x="139.2" y="2.2">3</text>
<text x="193.8" y="2.2">2</text>
<text x="248.3" y="2.2">1</text>
<text x=".8" y="29.8">D</text>
<text x="276.3" y="29.8">D</text>
<text x=".8" y="80.1">C</text>
<text x="276.3" y="80.1">C</text>
<text x=".8" y="130.3">B</text>
<text x="276.3" y="130.3">B</text>
<text x=".8" y="180.5">A</text>
<text x="276.3" y="180.5">A</text>
<text x="30.2" y="206">5</text>
<text x="84.7" y="206">4</text>
<text x="139.2" y="206">3</text>
<text x="193.8" y="206">2</text>
<text x="248.3" y="206">1</text>
</g>
</svg>
